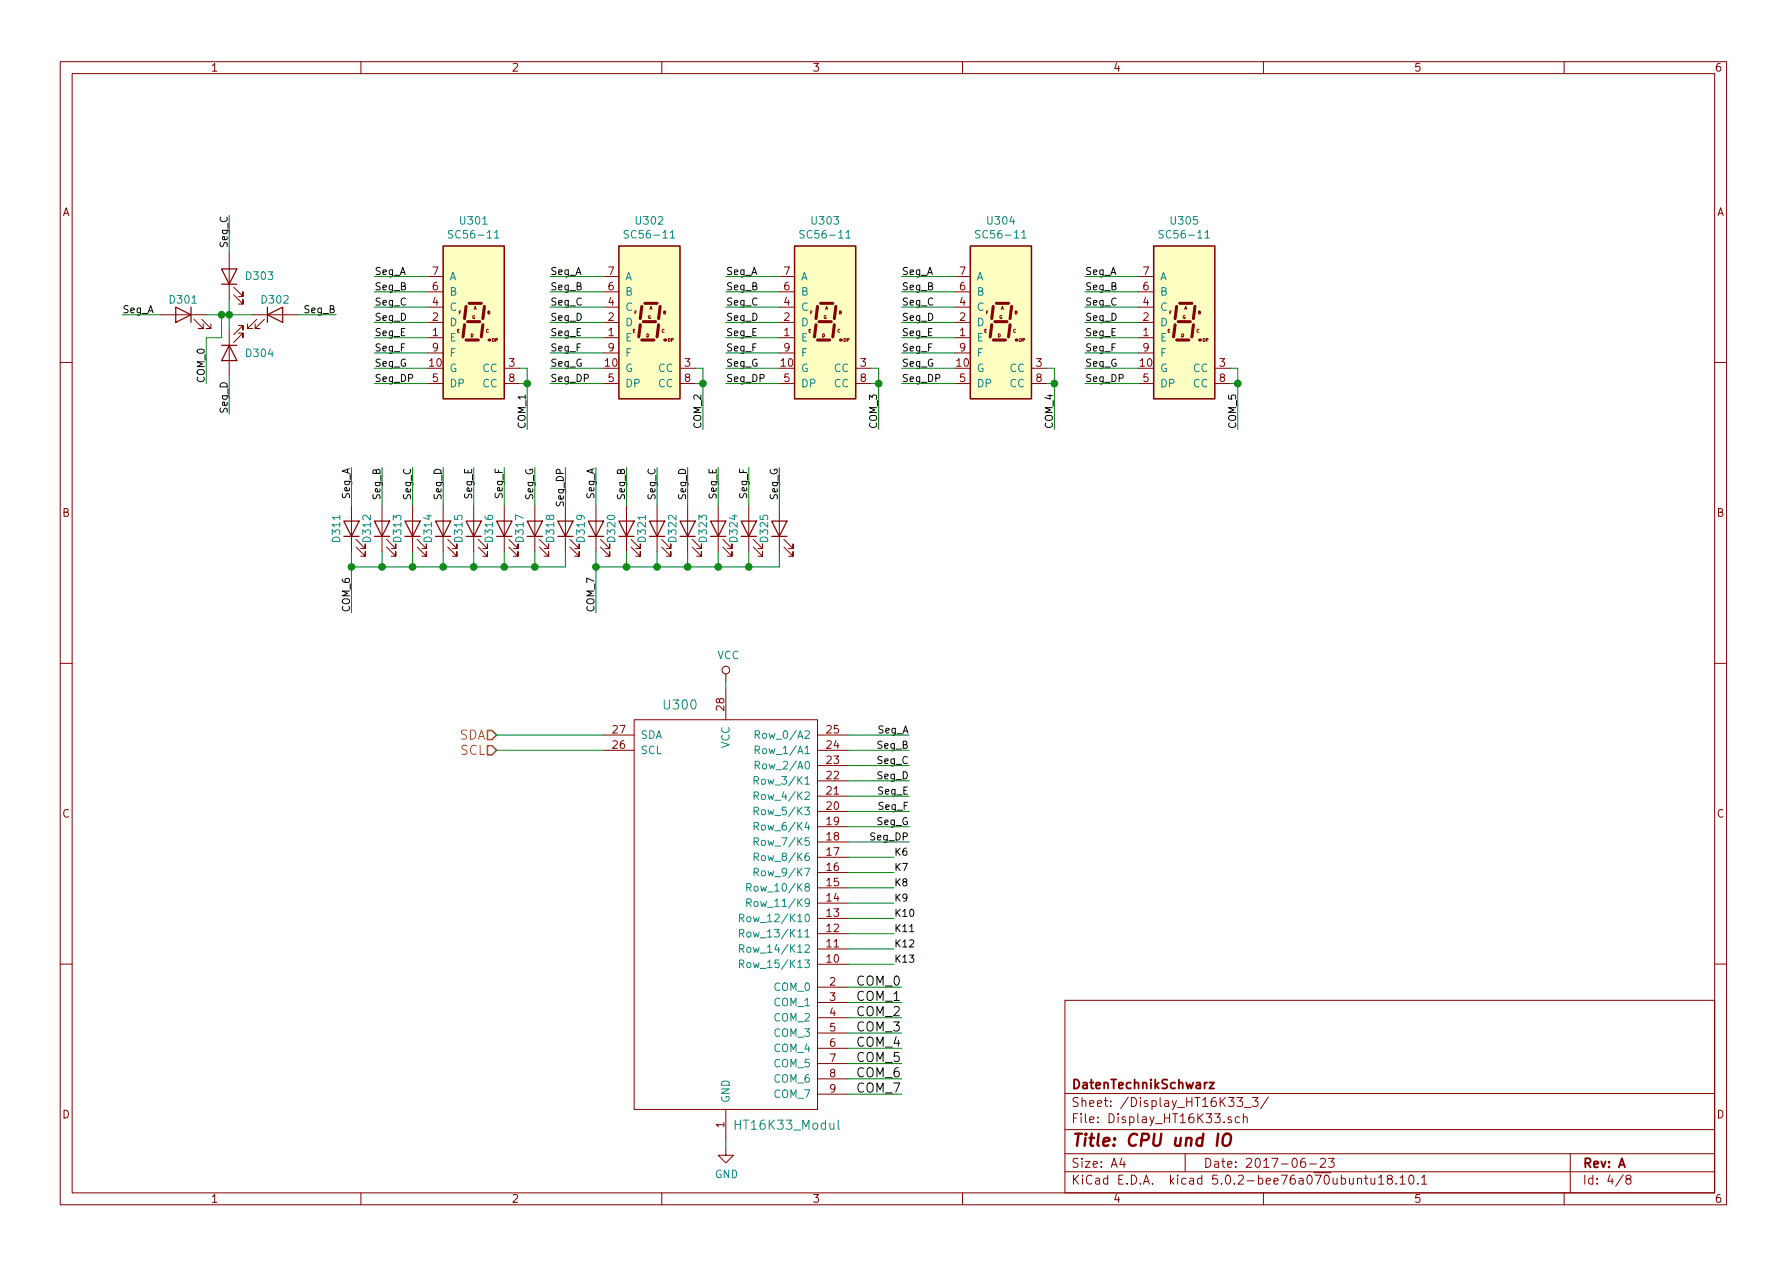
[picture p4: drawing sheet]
<svg xmlns="http://www.w3.org/2000/svg" width="297mm" height="210mm" viewBox="0 0 297 210" stroke-linecap="round" stroke-linejoin="round" font-family="sans-serif">
<g fill="none" stroke="#840000" stroke-width=".17">
<path d="M10 10.3h277v189.9h-277zM12 12.2h273v186.1h-273zM60 10.3v1.9M110 10.3v1.9M160 10.3v1.9M210 10.3v1.9M260 10.3v1.9M10 60.2h2M285 60.2h2M10 110.3h2M285 110.3h2M10 160.2h2"/>
<path d="M177 166.3h108v32h-108zM285 160.2h2M60 198.3v1.9M110 198.3v1.9M160 198.3v1.9M177 194.8h108M177 191.8h108M177 187.8h108M177 181.8h108M186.5 192.5l-.4 1h1M186.8 193v1M197 191.8v3"/>
<path d="M204.7 185.7l-.4-.1-.2 .2 .1 .2 .5 .2v.3h-.6M205.6 182.4h1l-.6 .6a.39 .39 0 0 1 .6 .3v.3l-.2 .2-.6 .1-.2-.1M206 185.7l-.4-.1-.3 .3v.4l.2 .2h.5M206.7 185.7l.2-.1 .4 .1v.9M206.7 185.1v1.5M206.8 184.1h1.2M208.2 182.4h.9l-.5 .6a.39 .39 0 0 1 .5 .3v.3l-.1 .2-.6 .1-.2-.1M210 198.3v1.9M210.8 182.3l-1.3 2M216.9 192.5a.62 .62 0 0 0-.7 .7v.5a.48 .48 0 0 0 .8 .2 .61 .61 0 0 0-.1-.7l-.4-.1-.3 .3M217.7 193.5h1.1M219.5 192.7l.2-.2h.3l.3 .2v.3v.2l-.9 .8h.9"/>
<path d="M220.8 192.5h1l-.5 .6a.39 .39 0 0 1 .5 .3v.3l-.2 .2-.5 .1-.3-.1M226.8 195.8h.6M227 195.3v1.3l.4 .2M227.9 195.8v.9l.4 .1 .2-.1M228.5 195.8v1M229.2 195.8l.4-.5v1.5M229.2 196.8h.8M230.9 196l-.2-.2-.1-.2a.47 .47 0 0 1 .6-.3l.2 .3v.2l-.7 .2a.48 .48 0 0 0 0 .7l.2 .1 .5-.1a.48 .48 0 0 0-.2-.7M232.1 196.7v.1M232.7 195.8l.4-.5v1.5M232.7 196.8h.9M234.3 195.5l.3-.2a.91 .91 0 0 1 0 1.5l-.3-.1-.1-.4z"/>
<path d="M235.7 196.7v.1M236.3 195.8l.4-.5v1.5M236.3 196.8h.9M260 198.3v1.9M261 191.8v6.5M269.8 195.2l-1.2 2M270.6 196l-.3-.2v-.2a.47 .47 0 0 1 .5-.3l.3 .3-.1 .2-.6 .2a.48 .48 0 0 0-.1 .7l.3 .1 .4-.1a.48 .48 0 0 0-.2-.7"/>
</g>
<path d="M202.5 188.4l-.2 2M203.4 188.7a.66 .66 0 0 1 1.2 0 1.67 1.67 0 0 1-.4 1.6l-.2 .1-.6-.1a1.49 1.49 0 0 1 0-1.6z" fill="none" stroke="#840000" stroke-width=".41"/>
<path d="M201 179.9h.8l-.8 1h.8" fill="none" stroke="#840000" stroke-width=".3"/>
<path d="M102.9 40.9h10.1v25.4h-10.1z" fill="#ffffc2" stroke="#ffffc2" stroke-width=".17"/>
<path d="M102.9 40.9h10.1v25.4h-10.1z" fill="none" stroke="#840000" stroke-width=".25"/>
<path d="M106.4 54l-.2 2M106.7 56.5h2M106.7 50.9l-.3 2.1M106.9 53.5h2.1M107.2 50.4h2M109.5 54l-.3 2M109.7 50.9l-.2 2.1" fill="none" stroke="#840000" stroke-width=".51"/>
<circle cx="110.5" cy="56.5" r=".25" fill="#840000"/>
<path d="M100.3 56.1h2.6M100.3 53.6h2.6M100.3 51h2.6M100.3 48.5h2.6M100.3 46h2.6M100.3 58.7h2.6M100.3 63.7h2.6M113 61.2h2.6M113 63.7h2.6" fill="none" stroke="#840000" stroke-width=".17"/>
<path d="M104.5 38.4a.52 .52 0 0 0-.7 0v.4l.5 .2 .2 .3-.3 .3-.5-.1M111.4 38.7l.4-.4v1.3M111.4 39.6h.7" fill="none" stroke="#008484" stroke-width=".17"/>
<path d="M132.1 40.9h10.1v25.4h-10.1z" fill="#ffffc2" stroke="#ffffc2" stroke-width=".17"/>
<path d="M132.1 40.9h10.1v25.4h-10.1z" fill="none" stroke="#840000" stroke-width=".25"/>
<path d="M135.6 54l-.2 2M135.9 56.5h2M135.9 50.9l-.3 2.1M136.1 53.5h2.1M136.4 50.4h2M138.7 54l-.3 2M138.9 50.9l-.2 2.1" fill="none" stroke="#840000" stroke-width=".51"/>
<circle cx="139.7" cy="56.5" r=".25" fill="#840000"/>
<path d="M129.5 56.1h2.6M129.5 53.6h2.6M129.5 51h2.6M129.5 48.5h2.6M129.5 46h2.6M129.5 58.7h2.6M129.5 63.7h2.6M142.2 61.2h2.6M142.2 63.7h2.6" fill="none" stroke="#840000" stroke-width=".17"/>
<path d="M133.7 38.4a.52 .52 0 0 0-.7 0v.4l.6 .2 .1 .3-.3 .3-.5-.1M140.6 38.7l.4-.4v1.3M140.6 39.6h.8" fill="none" stroke="#008484" stroke-width=".17"/>
<g fill="none" stroke="#008400" stroke-width=".17">
<path d="M91.4 46h8.9M91.4 48.5h8.9M91.4 51h8.9M91.4 53.6h8.9M91.4 56.1h8.9M91.4 58.7h8.9M120.6 46h8.9M120.6 48.5h8.9M120.6 51h8.9M120.6 53.6h8.9M120.6 56.1h8.9M120.6 58.7h8.9"/>
<path d="M91.4 61.2h8.9M91.4 63.7h8.9M115.6 61.2h1.2v10.2M115.6 63.7h1.2M120.6 61.2h8.9M120.6 63.7h8.9M144.8 61.2h1.2v10.2M144.8 63.7h1.2"/>
</g>
<g fill="#008400" stroke="#008400" stroke-width=".25">
<circle cx="146.1" cy="63.7" r=".51"/>
<circle cx="116.8" cy="63.7" r=".51"/>
</g>
<path d="M161.3 40.9h10.1v25.4h-10.1z" fill="#ffffc2" stroke="#ffffc2" stroke-width=".17"/>
<path d="M161.3 40.9h10.1v25.4h-10.1z" fill="none" stroke="#840000" stroke-width=".25"/>
<path d="M164.8 54l-.2 2M165.1 56.5h2M165.1 50.9l-.3 2.1M165.4 53.5h2M165.6 50.4h2M167.9 54l-.3 2M168.1 50.9l-.2 2.1" fill="none" stroke="#840000" stroke-width=".51"/>
<circle cx="168.9" cy="56.5" r=".25" fill="#840000"/>
<g fill="none" stroke="#840000" stroke-width=".17">
<path d="M158.7 56.1h2.6M158.7 53.6h2.6M158.7 51h2.6M158.7 48.5h2.6M158.7 46h2.6M158.7 58.7h2.6M158.7 63.7h2.6M171.4 61.2h2.6M171.4 63.7h2.6M105.4 119.6h30.5v64.8h-30.5zM120.6 114.5v5.1M100.3 124.7h5.1"/>
<path d="M100.3 122.2h5.1M135.9 139.9h5.1M135.9 137.4h5.1M135.9 134.9h5.1M135.9 132.3h5.1M135.9 129.8h5.1M135.9 127.2h5.1M135.9 124.7h5.1M135.9 122.2h5.1M135.9 157.7h5.1M135.9 155.2h5.1M135.9 152.6h5.1"/>
<path d="M135.9 150.1h5.1M135.9 147.6h5.1M135.9 145h5.1M135.9 142.5h5.1M135.9 160.3h5.1M135.9 164.1h5.1M135.9 166.6h5.1M135.9 169.2h5.1M135.9 171.7h5.1M135.9 174.2h5.1M135.9 176.8h5.1M135.9 179.3h5.1"/>
<path d="M120.6 184.4v5.1M135.9 181.9h5.1"/>
</g>
<g fill="none" stroke="#008484" stroke-width=".17">
<path d="M162.9 38.4a.52 .52 0 0 0-.7 0v.4l.6 .2 .1 .3-.3 .3-.4-.1M169.8 38.7l.4-.4v1.3M169.8 39.6h.8M125.3 139.9l.7-.1 .1-.1-.1-.3-.2-.2h-.5v1.3M125.3 137.4l.7-.1 .1-.2-.1-.3-.2-.1h-.5v1.3M125.3 134.8h.7l.1-.2-.1-.3-.2-.1h-.5v1.2M125.3 132.3l.7-.1 .1-.2-.1-.3-.2-.1h-.5v1.3M125.3 129.7h.7l.1-.2-.1-.3-.2-.1h-.5v1.2M125.5 127.2l.6-.1 .2-.1-.1-.3-.2-.2h-.5v1.3M125.5 124.7l.6-.1 .2-.2-.1-.3-.2-.1h-.5v1.3M125.5 122.1h.6l.2-.2-.1-.3-.2-.1h-.5v1.2M125.7 139.9l.4 .6"/>
<path d="M125.7 137.4l.4 .6M125.7 134.8l.4 .6M125.7 132.3l.4 .6M125.7 129.7l.4 .6M125.8 127.2l.5 .6M125.8 124.7l.5 .6M125.8 122.1l.5 .6M122.9 157.7l.6-.1 .1-.5-.2-.1h-.5v1.3M122.9 155.1h.6l.1-.5-.2-.1h-.5v1.2M122.9 152.6l.6-.1 .1-.4-.2-.2h-.5v1.3M123.2 157.7l.4 .6M123.2 155.1l.4 .6"/>
<path d="M123.2 152.6l.4 .6M124.1 150.1l.7-.1v-.5l-.2-.1h-.5v1.3M124.1 147.5l.7-.1v-.4l-.2-.1h-.5v1.2M124.4 150.1l.5 .6M124.4 147.5l.5 .6M125.3 145l.7-.1 .1-.2-.1-.3-.2-.1h-.5v1.3M125.3 142.4h.7l.1-.2-.1-.3-.2-.1h-.5v1.2M125.7 145l.4 .6M125.7 142.4l.4 .6M122.9 160.2h.6l.1-.5-.2-.1h-.5v1.2M123.2 160.2l.4 .6M139.3 186.2v1.3l.2 .2"/>
</g>
<path d="M149.9 46h8.8M149.9 48.5h8.8M149.9 51h8.8M149.9 53.6h8.8M149.9 56.1h8.8M149.9 58.7h8.8M149.9 61.2h8.8M149.9 63.7h8.8M174 61.2h1.3v10.2M174 63.7h1.3M141 164.1h8.9" fill="none" stroke="#008400" stroke-width=".17"/>
<circle cx="175.3" cy="63.7" r=".51" fill="#008400" stroke="#008400" stroke-width=".25"/>
<path d="M73.7 40.9h10.1v25.4h-10.1z" fill="#ffffc2" stroke="#ffffc2" stroke-width=".17"/>
<path d="M73.7 40.9h10.1v25.4h-10.1z" fill="none" stroke="#840000" stroke-width=".25"/>
<path d="M77.2 54l-.2 2M77.5 56.5h2M77.5 50.9l-.3 2.1M77.7 53.5h2.1M78 50.4h2M80.3 54l-.3 2M80.5 50.9l-.2 2.1" fill="none" stroke="#840000" stroke-width=".51"/>
<circle cx="81.3" cy="56.5" r=".25" fill="#840000"/>
<path d="M71.1 56.1h2.6M71.1 53.6h2.6M71.1 51h2.6M71.1 48.5h2.6M71.1 46h2.6M71.1 58.7h2.6M71.1 63.7h2.6M83.8 61.2h2.6M83.8 63.7h2.6" fill="none" stroke="#840000" stroke-width=".17"/>
<path d="M75.3 38.4a.52 .52 0 0 0-.7 0v.4l.5 .2 .2 .3-.3 .3-.5-.1M82.2 38.7l.4-.4v1.3M82.2 39.6h.7" fill="none" stroke="#008484" stroke-width=".17"/>
<g fill="none" stroke="#008400" stroke-width=".17">
<path d="M34.3 56.1v7.6M62.2 48.5h8.9M62.2 51h8.9M62.2 53.6h8.9M62.2 56.1h8.9M62.2 58.7h8.9M62.2 46h8.9M62.2 61.2h8.9M62.2 63.7h8.9M86.4 61.2h1.2v2.5h-1.2M141 122.2h10.1M141 124.7h10.1"/>
<path d="M141 127.2h10.1M141 129.8h10.1M141 132.3h10.1M141 134.9h10.1M141 137.4h10.1M141 139.9h10.1M141 166.6h8.9M141 169.2h8.9M141 171.7h8.9"/>
</g>
<path d="M191.8 40.9h10.1v25.4h-10.1z" fill="#ffffc2" stroke="#ffffc2" stroke-width=".17"/>
<path d="M191.8 40.9h10.1v25.4h-10.1z" fill="none" stroke="#840000" stroke-width=".25"/>
<path d="M195.3 54l-.2 2M195.6 56.5h2M195.6 50.9l-.3 2.1M195.8 53.5h2.1M196.1 50.4h2M198.4 54l-.3 2M198.6 50.9l-.2 2.1" fill="none" stroke="#840000" stroke-width=".51"/>
<circle cx="199.4" cy="56.5" r=".25" fill="#840000"/>
<g fill="none" stroke="#840000" stroke-width=".17">
<path d="M26.7 52.3h7.6M32.3 53.1l1.5 1.5h-.8h.8v-.8M33.5 53.1l1.6 1.5h-.8h.8v-.8M38.1 42.2v7.6M38.1 54.9v7.6M38.9 49l1.5 1.5v-.7v.7h-.8M38.9 47.7l1.5 1.6v-.8v.8h-.8M39.6 54.1h.8v.8v-.8l-1.5 1.5M39.6 55.4h.8v.7v-.7l-1.5 1.5M41.9 52.3h7.6M42.7 53.1l-1.6 1.5h.8h-.8v-.8M43.9 53.1l-1.5 1.5h.8h-.8v-.8"/>
<path d="M189.2 56.1h2.6M189.2 53.6h2.6M189.2 51h2.6M189.2 48.5h2.6M189.2 46h2.6M189.2 58.7h2.6M189.2 63.7h2.6M201.9 61.2h2.6M201.9 63.7h2.6M58.4 84.1v7.6M59.2 90.9l1.5 1.6v-.8v.8h-.8M59.2 89.7l1.5 1.5v-.8v.8h-.8"/>
<path d="M63.5 84.1v7.6M64.3 90.9l1.5 1.6v-.8v.8h-.8M64.3 89.7l1.5 1.5v-.8v.8h-.8M68.6 84.1v7.6M69.3 90.9l1.6 1.6v-.8v.8h-.8M69.3 89.7l1.6 1.5v-.8v.8h-.8M73.7 84.1v7.6M74.4 90.9l1.5 1.6v-.8v.8h-.7M74.4 89.7l1.5 1.5v-.8v.8h-.7M78.7 84.1v7.6M79.5 90.9l1.5 1.6v-.8v.8h-.7M79.5 89.7l1.5 1.5v-.8v.8h-.7"/>
<path d="M83.8 84.1v7.6M84.6 90.9l1.5 1.6v-.8v.8h-.8M84.6 89.7l1.5 1.5v-.8v.8h-.8M88.9 84.1v7.6M89.7 90.9l1.5 1.6v-.8v.8h-.8M89.7 89.7l1.5 1.5v-.8v.8h-.8M94 84.1v7.6M94.7 90.9l1.6 1.6v-.8v.8h-.8M94.7 89.7l1.6 1.5v-.8v.8h-.8M99.1 84.1v7.6M99.8 90.9l1.5 1.6v-.8v.8h-.7M99.8 89.7l1.5 1.5v-.8v.8h-.7"/>
<path d="M104.1 84.1v7.6M104.9 90.9l1.5 1.6v-.8v.8h-.7M104.9 89.7l1.5 1.5v-.8v.8h-.7M109.2 84.1v7.6M110 90.9l1.5 1.6v-.8v.8h-.8M110 89.7l1.5 1.5v-.8v.8h-.8M114.3 84.1v7.6M115.1 90.9l1.5 1.6v-.8v.8h-.8M115.1 89.7l1.5 1.5v-.8v.8h-.8M119.4 84.1v7.6M120.1 90.9l1.6 1.6v-.8v.8h-.8M120.1 89.7l1.6 1.5v-.8v.8h-.8"/>
<path d="M124.5 84.1v7.6M125.2 90.9l1.5 1.6v-.8v.8h-.7M125.2 89.7l1.5 1.5v-.8v.8h-.7M129.5 84.1v7.6M130.3 90.9l1.5 1.6v-.8v.8h-.7M130.3 89.7l1.5 1.5v-.8v.8h-.7M120.6 112v1.3M120.6 190.7v1.3h1.3l-1.3 1.3-1.2-1.3h1.2"/>
<circle cx="120.6" cy="111.4" r=".63"/>
</g>
<path d="M193.4 38.4a.52 .52 0 0 0-.7 0v.4l.5 .2 .2 .3-.3 .3-.5-.1M200.3 38.7l.4-.4v1.3M200.3 39.6h.7" fill="none" stroke="#008484" stroke-width=".17"/>
<g fill="none" stroke="#008400" stroke-width=".17">
<path d="M38.1 35.8v6.4M20.3 52.3h6.4M34.3 52.3h7.6M36.8 52.3v3.8h-2.5M38.1 49.8v5.1M49.5 52.3h6.4M180.3 46h8.9M180.3 48.5h8.9M180.3 51h8.9M180.3 53.6h8.9M180.3 56.1h8.9M180.3 58.7h8.9"/>
<path d="M38.1 62.5v6.3M58.4 77.7v6.4M63.5 77.7v6.4M68.6 77.7v6.4M73.7 77.7v6.4M78.7 77.7v6.4M83.8 77.7v6.4M87.6 63.7v7.7M88.9 77.7v6.4M94 77.7v6.4M99.1 77.7v6.4M104.1 77.7v6.4"/>
<path d="M109.2 77.7v6.4M114.3 77.7v6.4M119.4 77.7v6.4M124.5 77.7v6.4M129.5 77.7v6.4M180.3 61.2h8.9M180.3 63.7h8.9M204.5 61.2h1.2v10.2M204.5 63.7h1.2M58.4 91.7v10.1M63.5 91.7v2.5M68.6 91.7v2.5"/>
<path d="M73.7 91.7v2.5M78.7 91.7v2.5M83.8 91.7v2.5M88.9 91.7v2.5M94 91.7v2.5h-35.6M99.1 91.7v10.1M104.1 91.7v2.5M109.2 91.7v2.5M114.3 91.7v2.5M119.4 91.7v2.5M124.5 91.7v2.5M129.5 91.7v2.5h-30.4"/>
<path d="M120.6 113.3v1.2M82.5 122.2h17.8M82.5 124.7h17.8M141 157.7h7.6M141 155.2h7.6M141 152.6h7.6M141 150.1h7.6M141 147.6h7.6M141 145h7.6M141 142.5h7.6M141 174.2h8.9M141 176.8h8.9"/>
<path d="M141 179.3h8.9M141 160.3h7.6M120.6 189.5v1.2M141 181.9h8.9"/>
</g>
<g fill="#008400" stroke="#008400" stroke-width=".25">
<circle cx="205.7" cy="63.7" r=".51"/>
<circle cx="38.1" cy="52.3" r=".51"/>
<circle cx="36.8" cy="52.3" r=".51"/>
<circle cx="87.6" cy="63.7" r=".51"/>
<circle cx="58.4" cy="94.2" r=".51"/>
<circle cx="63.5" cy="94.2" r=".51"/>
<circle cx="68.6" cy="94.2" r=".51"/>
<circle cx="73.7" cy="94.2" r=".51"/>
<circle cx="78.7" cy="94.2" r=".51"/>
<circle cx="83.8" cy="94.2" r=".51"/>
<circle cx="88.9" cy="94.2" r=".51"/>
<circle cx="99.1" cy="94.2" r=".51"/>
<circle cx="104.1" cy="94.2" r=".51"/>
<circle cx="109.2" cy="94.2" r=".51"/>
<circle cx="114.3" cy="94.2" r=".51"/>
<circle cx="119.4" cy="94.2" r=".51"/>
<circle cx="124.5" cy="94.2" r=".51"/>
</g>
<g fill="none" stroke="#840000" stroke-width=".2">
<path d="M29.2 51l2.5 1.3-2.5 1.3zM31.7 51v2.6M36.8 44.7h2.6l-1.3 2.5zM36.8 47.2h2.6M36.8 57.4h2.6M38.1 57.4l1.3 2.5h-2.6zM44.4 52.3l2.6-1.3v2.6zM44.4 51v2.6M57.1 86.6h2.6l-1.3 2.5zM57.1 89.1h2.6M62.2 86.6h2.6l-1.3 2.5zM62.2 89.1h2.6"/>
<path d="M67.3 86.6h2.5l-1.2 2.5zM67.3 89.1h2.5M72.4 86.6h2.5l-1.2 2.5zM72.4 89.1h2.5M77.5 86.6h2.5l-1.3 2.5zM77.5 89.1h2.5M82.5 86.6h2.6l-1.3 2.5zM82.5 89.1h2.6M87.6 86.6h2.6l-1.3 2.5zM87.6 89.1h2.6M92.7 86.6h2.5l-1.2 2.5zM92.7 89.1h2.5"/>
<path d="M97.8 86.6h2.5l-1.2 2.5zM97.8 89.1h2.5M102.9 86.6h2.5l-1.3 2.5zM102.9 89.1h2.5M107.9 86.6h2.6l-1.3 2.5zM107.9 89.1h2.6M113 86.6h2.6l-1.3 2.5zM113 89.1h2.6M118.1 86.6h2.5l-1.2 2.5zM118.1 89.1h2.5M123.2 86.6h2.5l-1.2 2.5zM123.2 89.1h2.5"/>
<path d="M128.3 86.6h2.5l-1.3 2.5zM128.3 89.1h2.5"/>
</g>
<path d="M81 121.4h.8l.7 .8-.7 .7h-.8zM81 123.9h.8l.7 .8-.7 .8h-.8z" fill="none" stroke="#848400" stroke-width=".25"/>
<path d="M151.2 154.9h.7" fill="none" stroke="#000" stroke-width=".17"/>
<text font-size="2.8" fill="#840000" x="178" y="190.5">Title: CPU und IO</text>
<g font-size="2.1" fill="#008484">
<text x="110.5" y="117.9">U300</text>
<text x="122.6" y="187.8">HT16K33_Modul</text>
</g>
<g font-size="2.1" fill="#848400">
<text x="76.3" y="122.9">SDA</text>
<text x="76.5" y="125.5">SCL</text>
</g>
<g font-size="2.1">
<text x="142.5" y="163.8">COM_0</text>
<text x="142.5" y="166.4">COM_1</text>
<text x="142.5" y="168.9">COM_2</text>
<text x="142.5" y="171.4">COM_3</text>
<text x="142.5" y="174">COM_4</text>
<text x="142.5" y="176.5">COM_5</text>
<text x="142.5" y="179.1">COM_6</text>
<text x="142.5" y="181.6">COM_7</text>
</g>
<g font-size="2.1" fill="#840000">
<text x="178" y="184">Sheet: /Display_HT16K33_3/</text>
<text x="178" y="181">DatenTechnikSchwarz</text>
<text x="178" y="186.7">File: Display_HT16K33.sch</text>
<text x="178" y="196.9">KiCad E.D.A. kicad 5.0.2-bee76a070ubuntu18.10.1</text>
<text x="178" y="194.1">Size: A4</text>
<text x="200" y="194.1">Date: 2017-06-23</text>
<text x="263" y="194.1">Rev: A</text>
<text x="263" y="196.9">Id: 4/8</text>
</g>
<g font-size="1.8" fill="#840000">
<text x="35" y="11.9">1</text>
<text x="85" y="11.9">2</text>
<text x="135" y="11.9">3</text>
<text x="185" y="11.9">4</text>
<text x="235" y="11.9">5</text>
<text x="285" y="11.9">6</text>
<text x="10.4" y="35.9">A</text>
<text x="285.4" y="35.9">A</text>
<text x="71.9" y="45.7">7</text>
<text x="101.1" y="45.7">7</text>
<text x="130.3" y="45.7">7</text>
<text x="159.5" y="45.7">7</text>
<text x="190" y="45.7">7</text>
<text x="71.9" y="53.3">2</text>
<text x="71.9" y="50.8">4</text>
<text x="71.9" y="48.3">6</text>
<text x="101.1" y="53.3">2</text>
<text x="101.1" y="50.8">4</text>
<text x="101.1" y="48.3">6</text>
<text x="130.3" y="53.3">2</text>
<text x="130.3" y="50.8">4</text>
<text x="130.3" y="48.3">6</text>
<text x="159.5" y="53.3">2</text>
<text x="159.5" y="50.8">4</text>
<text x="159.5" y="48.3">6</text>
<text x="190" y="53.3">2</text>
<text x="190" y="50.8">4</text>
<text x="190" y="48.3">6</text>
<text x="71.9" y="55.9">1</text>
<text x="71.9" y="58.4">9</text>
<text x="101.1" y="55.9">1</text>
<text x="101.1" y="58.4">9</text>
<text x="130.3" y="55.9">1</text>
<text x="130.3" y="58.4">9</text>
<text x="159.5" y="55.9">1</text>
<text x="159.5" y="58.4">9</text>
<text x="190" y="55.9">1</text>
<text x="190" y="58.4">9</text>
<text x="71.4" y="61">10</text>
<text x="71.9" y="63.5">5</text>
<text x="84.6" y="61">3</text>
<text x="84.6" y="63.5">8</text>
<text x="100.6" y="61">10</text>
<text x="101.1" y="63.5">5</text>
<text x="113.8" y="61">3</text>
<text x="113.8" y="63.5">8</text>
<text x="129.8" y="61">10</text>
<text x="130.3" y="63.5">5</text>
<text x="143" y="61">3</text>
<text x="143" y="63.5">8</text>
<text x="159.1" y="61">10</text>
<text x="159.5" y="63.5">5</text>
<text x="172.2" y="61">3</text>
<text x="172.2" y="63.5">8</text>
<text x="189.5" y="61">10</text>
<text x="190" y="63.5">5</text>
<text x="202.7" y="61">3</text>
<text x="202.7" y="63.5">8</text>
<text x="10.4" y="85.9">B</text>
<text x="285.4" y="85.9">B</text>
<text x="120.4" y="118.1" transform="rotate(-90 120.4 118.1)">28</text>
<text x="101.9" y="124.5">26</text>
<text x="101.9" y="121.9">27</text>
<text x="137.5" y="124.5">24</text>
<text x="137.5" y="121.9">25</text>
<text x="137.5" y="129.5">22</text>
<text x="137.5" y="127">23</text>
<text x="10.4" y="135.9">C</text>
<text x="137.5" y="137.2">19</text>
<text x="137.5" y="134.6">20</text>
<text x="137.5" y="132.1">21</text>
<text x="285.4" y="135.9">C</text>
<text x="137.5" y="142.2">17</text>
<text x="137.5" y="139.7">18</text>
<text x="137.5" y="149.9">14</text>
<text x="137.5" y="147.3">15</text>
<text x="137.5" y="144.8">16</text>
<text x="137.5" y="154.9">12</text>
<text x="137.5" y="152.4">13</text>
<text x="137.5" y="160">10</text>
<text x="137.5" y="157.5">11</text>
<text x="137.9" y="163.8">2</text>
<text x="137.9" y="166.4">3</text>
<text x="137.9" y="168.9">4</text>
<text x="137.9" y="171.4">5</text>
<text x="137.9" y="174">6</text>
<text x="137.9" y="176.5">7</text>
<text x="137.9" y="179.1">8</text>
<text x="10.4" y="185.9">D</text>
<text x="137.9" y="181.6">9</text>
<text x="285.4" y="185.9">D</text>
<text x="120.4" y="187.4" transform="rotate(-90 120.4 187.4)">1</text>
<text x="35" y="199.9">1</text>
<text x="85" y="199.9">2</text>
<text x="135" y="199.9">3</text>
<text x="185" y="199.9">4</text>
<text x="235" y="199.9">5</text>
<text x="285" y="199.9">6</text>
</g>
<g font-size="1.8" fill="#008484">
<text x="75.3" y="39.6">SC56-11</text>
<text x="76.6" y="37.3">U301</text>
<text x="104.5" y="39.6">SC56-11</text>
<text x="105.8" y="37.3">U302</text>
<text x="133.7" y="39.6">SC56-11</text>
<text x="135.1" y="37.3">U303</text>
<text x="162.9" y="39.6">SC56-11</text>
<text x="164.3" y="37.3">U304</text>
<text x="193.4" y="39.6">SC56-11</text>
<text x="194.7" y="37.3">U305</text>
<text x="41" y="46.5">D303</text>
<text x="74.7" y="46.6">A</text>
<text x="103.9" y="46.6">A</text>
<text x="133.1" y="46.6">A</text>
<text x="162.3" y="46.6">A</text>
<text x="192.8" y="46.6">A</text>
<text x="28.3" y="50.5">D301</text>
<text x="43.6" y="50.5">D302</text>
<text x="74.7" y="51.7">C</text>
<text x="74.7" y="49.1">B</text>
<text x="103.9" y="51.7">C</text>
<text x="103.9" y="49.1">B</text>
<text x="133.1" y="51.7">C</text>
<text x="133.1" y="49.1">B</text>
<text x="162.3" y="51.7">C</text>
<text x="162.3" y="49.1">B</text>
<text x="192.8" y="51.7">C</text>
<text x="192.8" y="49.1">B</text>
<text x="41" y="59.4">D304</text>
<text x="74.7" y="56.8">E</text>
<text x="74.7" y="54.2">D</text>
<text x="74.7" y="59.3">F</text>
<text x="103.9" y="56.8">E</text>
<text x="103.9" y="54.2">D</text>
<text x="103.9" y="59.3">F</text>
<text x="133.1" y="56.8">E</text>
<text x="133.1" y="54.2">D</text>
<text x="133.1" y="59.3">F</text>
<text x="162.3" y="56.8">E</text>
<text x="162.3" y="54.2">D</text>
<text x="162.3" y="59.3">F</text>
<text x="192.8" y="56.8">E</text>
<text x="192.8" y="54.2">D</text>
<text x="192.8" y="59.3">F</text>
<text x="74.7" y="61.8">G</text>
<text x="74.7" y="64.4">DP</text>
<text x="80.2" y="61.8">CC</text>
<text x="80.2" y="64.4">CC</text>
<text x="103.9" y="61.8">G</text>
<text x="103.9" y="64.4">DP</text>
<text x="109.4" y="61.8">CC</text>
<text x="109.4" y="64.4">CC</text>
<text x="133.1" y="61.8">G</text>
<text x="133.1" y="64.4">DP</text>
<text x="138.7" y="61.8">CC</text>
<text x="138.7" y="64.4">CC</text>
<text x="162.3" y="61.8">G</text>
<text x="162.3" y="64.4">DP</text>
<text x="167.9" y="61.8">CC</text>
<text x="167.9" y="64.4">CC</text>
<text x="192.8" y="61.8">G</text>
<text x="192.8" y="64.4">DP</text>
<text x="198.3" y="61.8">CC</text>
<text x="198.3" y="64.4">CC</text>
<text x="56.6" y="90" transform="rotate(-90 56.6 90)">D311</text>
<text x="61.6" y="90" transform="rotate(-90 61.6 90)">D312</text>
<text x="66.7" y="90" transform="rotate(-90 66.7 90)">D313</text>
<text x="71.8" y="90" transform="rotate(-90 71.8 90)">D314</text>
<text x="76.9" y="90" transform="rotate(-90 76.9 90)">D315</text>
<text x="82" y="90" transform="rotate(-90 82 90)">D316</text>
<text x="87" y="90" transform="rotate(-90 87 90)">D317</text>
<text x="92.1" y="90" transform="rotate(-90 92.1 90)">D318</text>
<text x="97.2" y="90" transform="rotate(-90 97.2 90)">D319</text>
<text x="102.3" y="90" transform="rotate(-90 102.3 90)">D320</text>
<text x="107.4" y="90" transform="rotate(-90 107.4 90)">D321</text>
<text x="112.4" y="90" transform="rotate(-90 112.4 90)">D322</text>
<text x="117.5" y="90" transform="rotate(-90 117.5 90)">D323</text>
<text x="122.6" y="90" transform="rotate(-90 122.6 90)">D324</text>
<text x="127.7" y="90" transform="rotate(-90 127.7 90)">D325</text>
<text x="119.2" y="109.6">VCC</text>
<text x="106.4" y="125.3">SCL</text>
<text x="106.4" y="122.8">SDA</text>
<text x="121.3" y="124.4" transform="rotate(-90 121.3 124.4)">VCC</text>
<text x="126.4" y="125.3">Row_1/A1</text>
<text x="126.4" y="122.8">Row_0/A2</text>
<text x="126.4" y="130.4">Row_3/K1</text>
<text x="126.4" y="127.9">Row_2/A0</text>
<text x="126.4" y="135.5">Row_5/K3</text>
<text x="126.4" y="133">Row_4/K2</text>
<text x="126.4" y="143.1">Row_8/K6</text>
<text x="126.4" y="140.6">Row_7/K5</text>
<text x="126.4" y="138">Row_6/K4</text>
<text x="125.4" y="148.2">Row_10/K8</text>
<text x="126.4" y="145.7">Row_9/K7</text>
<text x="124.5" y="155.8">Row_13/K11</text>
<text x="124.5" y="153.3">Row_12/K10</text>
<text x="125.4" y="150.7">Row_11/K9</text>
<text x="124.5" y="160.9">Row_15/K13</text>
<text x="124.5" y="158.4">Row_14/K12</text>
<text x="128.8" y="164.7">COM_0</text>
<text x="128.8" y="167.3">COM_1</text>
<text x="128.8" y="169.8">COM_2</text>
<text x="128.8" y="172.3">COM_3</text>
<text x="128.8" y="174.9">COM_4</text>
<text x="128.8" y="177.4">COM_5</text>
<text x="128.8" y="180">COM_6</text>
<text x="121.3" y="183.4" transform="rotate(-90 121.3 183.4)">GND</text>
<text x="128.8" y="182.5">COM_7</text>
<text x="118.8" y="195.8">GND</text>
</g>
<g font-size="1.7">
<text x="37.8" y="41" transform="rotate(-90 37.8 41)">Seg_C</text>
<text x="62.2" y="45.7">Seg_A</text>
<text x="91.4" y="45.7">Seg_A</text>
<text x="120.6" y="45.7">Seg_A</text>
<text x="149.9" y="45.7">Seg_A</text>
<text x="180.3" y="45.7">Seg_A</text>
<text x="20.3" y="52.1">Seg_A</text>
<text x="50.7" y="52.1">Seg_B</text>
<text x="62.2" y="48.3">Seg_B</text>
<text x="62.2" y="50.8">Seg_C</text>
<text x="62.2" y="53.3">Seg_D</text>
<text x="91.4" y="48.3">Seg_B</text>
<text x="91.4" y="50.8">Seg_C</text>
<text x="91.4" y="53.3">Seg_D</text>
<text x="120.6" y="48.3">Seg_B</text>
<text x="120.6" y="50.8">Seg_C</text>
<text x="120.6" y="53.3">Seg_D</text>
<text x="149.9" y="48.3">Seg_B</text>
<text x="149.9" y="50.8">Seg_C</text>
<text x="149.9" y="53.3">Seg_D</text>
<text x="180.3" y="48.3">Seg_B</text>
<text x="180.3" y="50.8">Seg_C</text>
<text x="180.3" y="53.3">Seg_D</text>
<text x="62.2" y="55.9">Seg_E</text>
<text x="62.2" y="58.4">Seg_F</text>
<text x="91.4" y="55.9">Seg_E</text>
<text x="91.4" y="58.4">Seg_F</text>
<text x="120.6" y="55.9">Seg_E</text>
<text x="120.6" y="58.4">Seg_F</text>
<text x="149.9" y="55.9">Seg_E</text>
<text x="149.9" y="58.4">Seg_F</text>
<text x="180.3" y="55.9">Seg_E</text>
<text x="180.3" y="58.4">Seg_F</text>
<text x="34" y="63.7" transform="rotate(-90 34 63.7)">COM_0</text>
<text x="62.2" y="61">Seg_G</text>
<text x="62.2" y="63.5">Seg_DP</text>
<text x="91.4" y="61">Seg_G</text>
<text x="91.4" y="63.5">Seg_DP</text>
<text x="120.6" y="61">Seg_G</text>
<text x="120.6" y="63.5">Seg_DP</text>
<text x="149.9" y="61">Seg_G</text>
<text x="149.9" y="63.5">Seg_DP</text>
<text x="180.3" y="61">Seg_G</text>
<text x="180.3" y="63.5">Seg_DP</text>
<text x="37.8" y="68.8" transform="rotate(-90 37.8 68.8)">Seg_D</text>
<text x="87.4" y="71.4" transform="rotate(-90 87.4 71.4)">COM_1</text>
<text x="116.6" y="71.4" transform="rotate(-90 116.6 71.4)">COM_2</text>
<text x="145.8" y="71.4" transform="rotate(-90 145.8 71.4)">COM_3</text>
<text x="175" y="71.4" transform="rotate(-90 175 71.4)">COM_4</text>
<text x="205.5" y="71.4" transform="rotate(-90 205.5 71.4)">COM_5</text>
<text x="58.2" y="82.9" transform="rotate(-90 58.2 82.9)">Seg_A</text>
<text x="63.2" y="82.9" transform="rotate(-90 63.2 82.9)">Seg_B</text>
<text x="68.3" y="82.9" transform="rotate(-90 68.3 82.9)">Seg_C</text>
<text x="73.4" y="82.9" transform="rotate(-90 73.4 82.9)">Seg_D</text>
<text x="78.5" y="82.8" transform="rotate(-90 78.5 82.8)">Seg_E</text>
<text x="83.6" y="82.7" transform="rotate(-90 83.6 82.7)">Seg_F</text>
<text x="88.6" y="83" transform="rotate(-90 88.6 83)">Seg_G</text>
<text x="93.7" y="84" transform="rotate(-90 93.7 84)">Seg_DP</text>
<text x="98.8" y="82.9" transform="rotate(-90 98.8 82.9)">Seg_A</text>
<text x="103.9" y="82.9" transform="rotate(-90 103.9 82.9)">Seg_B</text>
<text x="109" y="82.9" transform="rotate(-90 109 82.9)">Seg_C</text>
<text x="114" y="82.9" transform="rotate(-90 114 82.9)">Seg_D</text>
<text x="119.1" y="82.8" transform="rotate(-90 119.1 82.8)">Seg_E</text>
<text x="124.2" y="82.7" transform="rotate(-90 124.2 82.7)">Seg_F</text>
<text x="129.3" y="83" transform="rotate(-90 129.3 83)">Seg_G</text>
<text x="58.2" y="101.8" transform="rotate(-90 58.2 101.8)">COM_6</text>
<text x="98.8" y="101.8" transform="rotate(-90 98.8 101.8)">COM_7</text>
<text x="145.9" y="121.9">Seg_A</text>
<text x="145.9" y="124.5">Seg_B</text>
<text x="145.9" y="127">Seg_C</text>
<text x="145.9" y="129.5">Seg_D</text>
<text x="145.9" y="137.2">Seg_G</text>
<text x="146" y="132.1">Seg_E</text>
<text x="146.2" y="134.6">Seg_F</text>
<text x="144.9" y="139.7">Seg_DP</text>
<text x="148.6" y="142.2">K6</text>
<text x="148.6" y="149.9">K9</text>
<text x="148.6" y="147.3">K8</text>
<text x="148.6" y="144.8">K7</text>
<text x="148.6" y="154.9">K11</text>
<text x="148.6" y="152.4">K10</text>
<text x="148.6" y="160">K13</text>
<text x="148.6" y="157.5">K12</text>
</g>
<g font-size=".7" fill="#840000">
<text x="76.3" y="52.2">F</text>
<text x="78.5" y="53">G</text>
<text x="78.7" y="51.5">A</text>
<text x="81" y="52.2">B</text>
<text x="105.5" y="52.2">F</text>
<text x="107.7" y="53">G</text>
<text x="107.9" y="51.5">A</text>
<text x="110.2" y="52.2">B</text>
<text x="134.7" y="52.2">F</text>
<text x="136.9" y="53">G</text>
<text x="137.2" y="51.5">A</text>
<text x="139.4" y="52.2">B</text>
<text x="163.9" y="52.2">F</text>
<text x="166.1" y="53">G</text>
<text x="166.4" y="51.5">A</text>
<text x="168.7" y="52.2">B</text>
<text x="194.4" y="52.2">F</text>
<text x="196.6" y="53">G</text>
<text x="196.8" y="51.5">A</text>
<text x="199.1" y="52.2">B</text>
<text x="76" y="55.3">E</text>
<text x="78.2" y="56">D</text>
<text x="80.8" y="55.3">C</text>
<text x="81.8" y="56.8">DP</text>
<text x="105.2" y="55.3">E</text>
<text x="107.4" y="56">D</text>
<text x="110" y="55.3">C</text>
<text x="111" y="56.8">DP</text>
<text x="134.4" y="55.3">E</text>
<text x="136.7" y="56">D</text>
<text x="139.2" y="55.3">C</text>
<text x="140.2" y="56.8">DP</text>
<text x="163.6" y="55.3">E</text>
<text x="165.9" y="56">D</text>
<text x="168.4" y="55.3">C</text>
<text x="169.4" y="56.8">DP</text>
<text x="194.1" y="55.3">E</text>
<text x="196.3" y="56">D</text>
<text x="198.9" y="55.3">C</text>
<text x="199.9" y="56.8">DP</text>
</g>
</svg>
